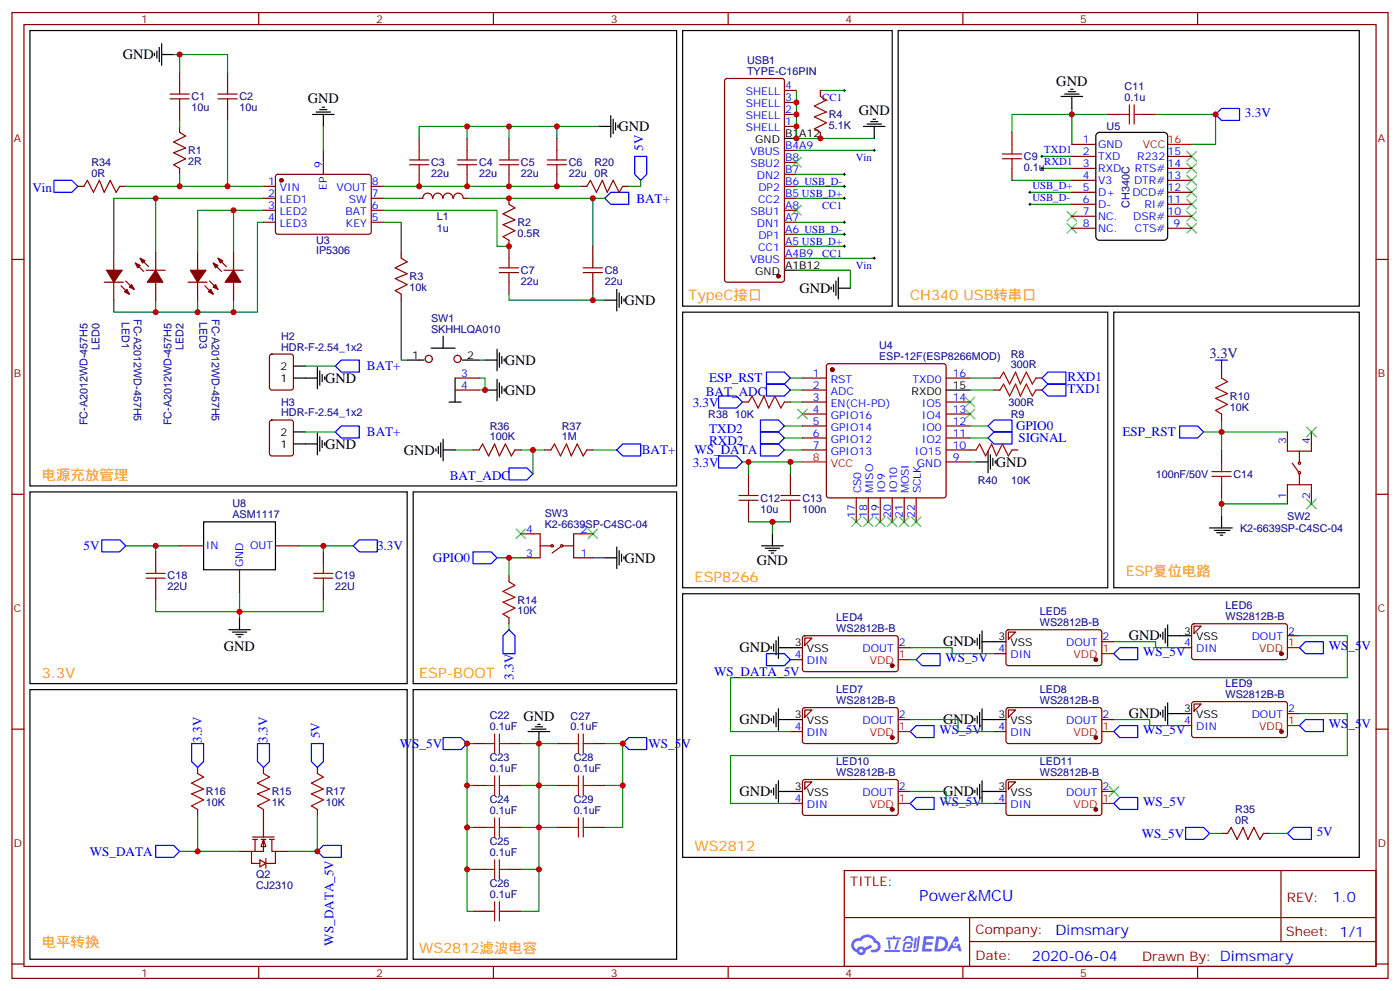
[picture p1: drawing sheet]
<svg xmlns="http://www.w3.org/2000/svg" width="412mm" height="292mm" viewBox="0 0 412 292" stroke-linecap="round" stroke-linejoin="round" font-family="sans-serif">
<g fill="none" stroke="#870000" stroke-width=".35">
<path d="M3.5 3.7h405.4v284.3h-405.4zM7.1 7.2h398.2v277.3h-398.2zM76.2 3.7v3.5M145.3 3.7v3.5M214.5 3.7v3.5M283.6 3.7v3.5M352.8 3.7v3.5M3.5 76.4h3.6M405.3 76.4h3.6M3.5 145.5h3.6M405.3 145.5h3.6M3.5 214.7h3.6"/>
<path d="M405.3 214.7h3.6M248.7 256.3h156.6v28.2h-156.6zM377.3 256.3v20.9M248.7 270.1h156.5M285.6 277.2h119.6M285.6 270.1v14.2M3.5 283.8h3.6M76.2 284.5v3.5M145.3 284.5v3.5M214.5 284.5v3.5M283.6 284.5v3.5M352.8 284.5v3.5"/>
<path d="M405.3 283.8h3.6"/>
</g>
<g fill="#5487ff">
<path d="M272.1 275.6h2.6l.3 .2-.1 .6h-2l-.1 1h1.6l.4 .4-.4 .3h-1.7l-.2 1.2 1.8 .1 .3 .3-.2 .4h-2.9z"/>
<path d="M281.4 275.7h.7l.4 1.3-.7 .3a.74 .74 0 0 0-1.1 .3 .74 .74 0 0 0 .5 1.1 .74 .74 0 0 0 .9-.7l.5-.3 .7 2.4h-.9l-.2-1h-1.9l-.5 1h-.9z"/>
<path d="M269.5 276.1h.6l-.4 2.9a.31 .31 0 0 1-.3 .3 .31 .31 0 0 1-.3-.3z"/>
<path d="M270.4 275.6h.6l-.5 4a.89 .89 0 0 1-.7 .7 .89 .89 0 0 1-.9-.3l1-.5z"/>
<path d="M266.8 275.8l.6-.2 1.2 .1 .5 1.3-.6 .1-.4-.9-1 .1a.95 .95 0 0 1-1 .8l-.1-.2z"/>
<path d="M266.4 277.5l1.8-.2a1.04 1.04 0 0 1 .6 1.1 1.04 1.04 0 0 1-.8 .9h-.7a.29 .29 0 0 1-.3-.4 .29 .29 0 0 1 .3-.2h.7l.2-.8h-1.4l-.4 1.7 1.9 .1a.29 .29 0 0 1 .3 .3 .29 .29 0 0 1-.3 .3h-2l-.4-.3 .2-2.1z"/>
<path d="M260.5 279.7h4.4a.3 .3 0 0 1 .3 .3 .3 .3 0 0 1-.3 .3h-4.3z"/>
<path d="M264.3 276.8h.6l-.5 1.6a1.02 1.02 0 0 1-.7 1.2l-.2-.3z"/>
<path d="M261.5 276.8h.6l.3 2.4-.3 .3-.3-.2z"/>
<path d="M261.1 276h1.9l.2-.5h.5l-.1 .5h1.5a.29 .29 0 0 1 .3 .3 .29 .29 0 0 1-.3 .3h-3.9z"/>
<path d="M275.8 275.6l-.6 4.5h1.4a2.27 2.27 0 0 0 2.7-2.3 2.27 2.27 0 0 0-2.7-2.2zM276.6 276.4a1.5 1.5 0 0 1 1.8 1.6 1.5 1.5 0 0 1-1.9 1.3h-.3z"/>
<path d="M251.4 276.8a2.09 2.09 0 0 0 1 3.5 1.37 1.37 0 0 0 1.5 .9 1.37 1.37 0 0 0 1.1-1.4l2-1-.5-.7-1.8 1a1.4 1.4 0 0 0-2.3 .4 1.32 1.32 0 0 1-.6-1.9 1.32 1.32 0 0 1 1.9-.4 2.02 2.02 0 0 1 2-1.3 2.02 2.02 0 0 1 1.8 1.6 1.09 1.09 0 0 1 1.1 1.4 1.09 1.09 0 0 1-1.6 .7 .41 .41 0 0 0-.5 .3 .41 .41 0 0 0 .4 .5 1.89 1.89 0 0 0 2.4-1.2 1.89 1.89 0 0 0-1.2-2.4 2.98 2.98 0 0 0-5-.6l-1 .1zM253.2 279.9a.52 .52 0 0 1 1 0 .52 .52 0 0 1-1 0z"/>
<circle cx="281.4" cy="277.9" r=".28"/>
</g>
<g fill="none" stroke="#008700" stroke-width=".35">
<path d="M51.2 16.1h15.8v5.2M52.9 16.1v5.2M52.9 35.5v1.7M67 35.5v19.4M95.2 37.2v7.1M137.6 37.2v3.5M149.9 37.2v3.5M164 37.2v3.5M176.4 37.2h-52.9v3.5M234.6 26.6v14.1h22.9M241.7 26.6h7M315.7 31.9v10.6"/>
<path d="M326.3 33.7h-28.2v5.3M340.4 33.7h17.7v8.8h-7.1M45.9 58.4v15.9M52.9 51.3v3.6M77.6 58.4h-44.1v15.9M112.9 58.4h10.6M112.9 54.9h58.2M137.6 58.4h40.6M174.6 58.4v14.1M188.7 53.1v1.8h-3.5M234.6 58.4h14.1M234.6 44.3h22.9"/>
<path d="M234.6 54.9h14.1M234.6 51.3h14.1M298.1 53.1h17.6M303.4 56.6h12.3M306.9 49.6h8.8M306.9 46h8.8M68.8 61.9v12.4M77.6 61.9h-19.4v12.4M77.6 65.4h-1.8v26.5h-42.3v-3.5M112.9 61.9h33.5v10.6h3.5M112.9 65.4h5.3v8.9M234.6 79.6h15.9v5.2"/>
<path d="M234.6 72.5h14.1M234.6 76h22.9M234.6 69h14.1M234.6 65.4h14.1M303.4 60.1h12.3M45.9 88.4v3.5M58.2 88.4v3.5M68.8 88.4v3.5M118.2 88.4v17.6h1.7M149.9 86.6v1.8h28.3M174.6 86.6v1.8M141.1 111.3h1.8v3.5h-1.8"/>
<path d="M141.1 106h1.8M232.8 111.3h3.6M285.8 111.3h7M285.8 114.8h7M218.7 136h17.7M220.5 136v3.5M231.1 125.4h5.3M231.1 132.5h5.3M231.1 128.9h5.3M232.8 136v3.5M285.8 136h1.7M285.8 125.4h5.2"/>
<path d="M285.8 128.9h5.2M354.5 127.2h24.7M359.8 123.6v8.9M220.5 153.6h12.3M227.5 153.6v3.6M359.8 146.6v5.3M359.8 148.3h19.4M37 160.7h15.9M45.9 176.6v3.5h49.3v-3.5M45.9 160.7v1.8M70.6 174.8v7.1M88.2 160.7h15.9"/>
<path d="M95.2 160.7v1.8M146.4 164.2h7.1M149.9 164.2v5.3M174.6 164.2h3.6M149.9 183.6v1.8M268.1 190.7h12.4v1.7h12.3M328.1 188.9h12.3v1.8h7.1M382.8 187.1h14.1v12.4h-181.7v15.9h17.6M139.3 218.9h-1.7v12.3h1.7M153.5 218.9h5.2v12.3h-5.2M158.7 218.9h5.3M178.2 218.9h5.2v24.7h-5.2"/>
<path d="M268.1 211.8h14.1v3.6h10.6M328.1 211.8h10.6v1.8h8.8M382.8 210.1h14.1v12.3h-181.7v14.1h17.6M137.6 231.2v12.4h1.7M164 231.2h-5.3v12.4h-5.2M178.2 231.2h5.2M268.1 233h10.6v3.5h14.1M52.9 250.6h17.7M58.2 240.1v10.5M93.5 240.1v10.5h-8.8M137.6 243.6v12.3h1.7M137.6 255.9v12.4h1.7"/>
<path d="M158.7 255.9v12.4h-5.2M164 243.6h-5.3v12.3h-5.2"/>
</g>
<g fill="none" stroke="#000" stroke-width=".35">
<path d="M8.8 9h190.5v134.1h-190.5zM45.5 15.7v.7M46.2 15v2.1M46.9 13.9v4.3M47.6 16.1h3.6M47.6 12.9v6.3M201.1 9h61.7v81.1h-61.7zM264.6 9h135.8v81.1h-135.8zM92.1 33.7h6.3M93.1 33h4.3M94.2 32.3h2.1M94.9 31.6h.7"/>
<path d="M95.2 33.7v3.5M176.4 37.2h3.5M179.9 34v6.4M180.6 35.1v4.2M181.3 36.2v2.1M182 36.9v.7M254.4 37.2h6.3M255.4 36.5h4.2M256.5 35.8h2.1M257.2 35.1h.7M257.5 37.2v3.5M312.6 28.4h6.3"/>
<path d="M313.6 27.7h4.3M314.7 27h2.1M315.4 26.3h.7M315.7 28.4v3.5M323 39.4l.8-.4h19.1l.9 .4 .2 .6v29.7l-.5 .8-.6 .2h-19.1l-.8-.4-.2-.6v-29.7zM231.1 40.7h3.5M231.1 79.6h3.5M130.5 99v3.5M178.2 88.4h3.5M181.7 85.2v6.3M182.4 86.3v4.2M183.1 87.3v2.1"/>
<path d="M183.8 88v.7M201.1 91.9h125.2v81.1h-125.2zM244.8 84.5v.7M245.5 83.8v2.1M246.2 82.7v4.3M246.9 84.8h3.6M246.9 81.7v6.3M328.1 91.9h72.3v81.1h-72.3zM119.9 106h5M127 102.5h7.1M132.3 118.4h3.5M134.1 111.3v7.1"/>
<path d="M136.2 106h4.9M142.9 106h3.5M142.9 114.8h3.5M146.4 102.8v6.4M146.4 111.7v6.3M147.1 103.9v4.2M147.1 112.7v4.2M147.8 105v2.1M147.8 113.8v2.1M148.5 105.7v.7M148.5 114.5v.7M278.7 114.8h7.1"/>
<path d="M287.5 136h3.5M291 132.8v6.4M291.7 133.9v4.2M292.5 134.9v2.2M293.2 135.6v.7M8.8 144.8h111.1v56.5h-111.1zM60 153.6h21.1v14.1h-21.1zM121.7 144.8h77.6v56.5h-77.6zM227.5 157.2v3.5M356.3 155.4h6.7M357.7 156.1h4.6M358.4 156.8h2.5"/>
<path d="M359.5 157.5h.7M359.8 151.9v3.5M178.2 164.2h3.5M181.7 161v6.4M182.4 162.1v4.2M183.1 163.2v2.1M183.8 163.9v.7M201.1 174.8h199.3v77.6h-199.3zM224.4 160.7h6.3M225.4 161.4h4.3M226.5 162.1h2.1M227.2 162.8h.7"/>
<path d="M67.4 185.4h6.3M68.4 186.1h4.3M69.5 186.8h2.1M70.2 187.5h.7M70.6 181.9v3.5M227.2 190.3v.7M227.9 189.6v2.1M228.6 188.6v4.2M229.3 190.7h7.1M229.3 187.5v6.4M287.2 188.6v.7M287.9 187.9v2.1"/>
<path d="M288.6 186.8v4.2M289.3 188.9h7M289.3 185.7v6.4M341.8 186.8v.7M342.5 186.1v2.1M343.3 185v4.3M344 187.1h7M344 184v6.3M8.8 203h111.1v79.4h-111.1zM121.7 203h77.6v79.4h-77.6zM155.6 215.4h6.3M156.6 214.7h4.3"/>
<path d="M157.7 214h2.1M158.4 213.3h.7M158.7 215.4v3.5M227.2 211.5v.7M227.9 210.8v2.1M228.6 209.7v4.3M229.3 208.7v6.3M229.3 211.8h7.1M287.2 211.5v.7M287.9 210.8v2.1M288.6 209.7v4.3M289.3 208.7v6.3"/>
<path d="M289.3 211.8h7M341.8 209.7v.7M342.5 209v2.1M343.3 208v4.2M344 206.9v6.4M344 210.1h7M227.2 232.7v.7M227.9 232v2.1M228.6 230.9v4.2M229.3 229.8v6.4M229.3 233h7.1M287.2 232.7v.7"/>
<path d="M287.9 232v2.1M288.6 230.9v4.2M289.3 229.8v6.4M289.3 233h7"/>
</g>
<g fill="none" stroke="#870000" stroke-width=".35">
<path d="M50.1 29.1h5.6M50.1 27.7h5.6M52.9 37.2v1.8l1.8 1-3.5 1.8 3.5 1.8-3.5 1.4 3.5 1.7-3.5 1.8 1.7 1.1v1.7M52.9 21.3v6.4M52.9 29.1v6.4M64.2 29.1h5.6M64.2 27.7h5.6M67 21.3v6.4M67 29.1v6.4M213.7 23.3l.4-.2h16.3l.6 .4 .1 58.9-.5 .6-16.5 .1-.6-.5-.1-58.8zM231.1 37.2h3.5M231.1 33.7h3.5"/>
<path d="M231.1 30.2h3.5M231.1 26.6h3.5M241.7 26.6v1.8M241.7 39v1.7M298.1 39v3.5M326.3 33.7h3.5M336.9 33.7h3.5M77.6 54.9h3.5M77.6 58.4h3.5M81.4 51.5l.4-.2 27.1 .1 .5 .6-.1 16.5-.6 .5-27.1-.1-.5-.6v-16.3zM95.2 44.3v7M109.4 54.9h3.5"/>
<path d="M109.4 58.4h3.5M120.6 48.5h5.7M120.6 47.1h5.7M123.5 58.4h1M123.5 40.7v6.4M123.5 48.5v6.4M124.6 58.4a1.41 1.41 0 0 1 1.4-1.5 1.41 1.41 0 0 1 1.4 1.5M127.6 58.4a1.41 1.41 0 0 1 1.4-1.5 1.41 1.41 0 0 1 1.4 1.5M130.6 58.4a1.41 1.41 0 0 1 1.4-1.5 1.41 1.41 0 0 1 1.4 1.5M133.6 58.4a1.41 1.41 0 0 1 1.4-1.5 1.41 1.41 0 0 1 1.4 1.5M134.8 48.5h5.6M134.8 47.1h5.6"/>
<path d="M136.5 58.4h1.1M137.6 40.7v6.4M137.6 48.5v6.4M147.1 48.5h5.7M147.1 47.1h5.7M149.9 40.7v6.4M149.9 48.5v6.4M149.9 58.4v1.7l1.8 1.1-3.5 1.8 3.5 1.7-3.5 1.4 3.5 1.8-3.5 1.8 1.7 1v8.1M161.2 48.5h5.7M161.2 47.1h5.7M164 40.7v6.4M164 48.5v6.4"/>
<path d="M171.1 54.9h1.8l1-1.8 1.8 3.5 1.7-3.5 1.5 3.5 1.7-3.5 1.8 3.5 1-1.7h1.8M231.1 54.9h3.5M231.1 58.4h3.5M231.1 51.3h3.5M231.1 47.8h3.5M231.1 44.3h3.5M298.1 49.6v3.5M315.7 46h7.1M315.7 49.6h7.1M315.7 53.1h7.1M315.7 56.6h7.1M315.7 42.5h7.1"/>
<path d="M344 46h7M344 49.6h7M344 53.1h7M344 56.6h7M33.5 74.3v5.3M39.9 77.4l2.4 2.5M41.3 76l2.4 2.5M43 79.6h5.7M45.9 74.3v5.3M58.2 74.3v5.3M62.8 77.4l2.5 2.5M64.2 76l2.5 2.5"/>
<path d="M66 79.6h5.6M68.8 74.3v5.3M77.6 61.9h3.5M77.6 65.4h3.5M109.4 61.9h3.5M109.4 65.4h3.5M118.2 74.3v1.7l1.7 1.1-3.5 1.7 3.5 1.8-3.5 1.4 3.5 1.8-3.5 1.7 1.8 1.1v1.8M147.1 78.8h5.7M171.8 78.8h5.6M174.6 72.5v6.3M231.1 61.9h3.5M231.1 65.4h3.5"/>
<path d="M231.1 76h3.5M231.1 72.5h3.5M231.1 69h3.5M315.7 60.1h7.1M315.7 63.7h7.1M315.7 67.2h7.1M344 60.1h7M344 63.7h7M344 67.2h7M30.7 83.1h5.6M33.5 83.1v5.3M35.6 84.1l2.5 2.5"/>
<path d="M37 82.7l2.5 2.5M45.9 83.1v5.3M55.4 83.1h5.6M58.2 83.1v5.3M60.3 84.1l2.5 2.5M61.7 82.7l2.5 2.5M68.8 83.1v5.3M147.1 80.3h5.7M149.9 80.3v6.3M171.8 80.3h5.6M174.6 80.3v6.3M134.1 114.8h7"/>
<path d="M134.1 111.3h7M236.4 114.8h7M236.4 111.3h7M236.4 118.4h7M243.7 107.3l.4-.2h33.9l.5 .2 .2 .5v38.1l-.2 .5-.5 .2h-33.9l-.5-.3-.2-.4v-38.1zM278.7 111.3h7.1M278.7 118.4h7.1M292.8 114.8h1.8M292.8 111.3h1.8M305.2 114.8h1.7M305.2 111.3h1.7M359.8 109.5v1.8"/>
<path d="M220.5 139.5v6.4M232.8 139.5v6.4M236.4 121.9h7M236.4 125.4h7M236.4 128.9h7M236.4 132.5h7M278.7 121.9h7.1M278.7 125.4h7.1M278.7 128.9h7.1M278.7 132.5h7.1M278.7 136h7.1M359.8 121.9v1.7"/>
<path d="M359.8 132.5v3.5M379.2 127.2v5.6h7.1v-5.6M380.6 136.3l1.8 2.5M382.8 132.8v3.2M382.8 139.5v3.2M153.5 157.2h5.6v7h-5.6M174.6 157.2h-5.6v7h5.6M217.7 147.3h5.6M217.7 145.9h5.6M220.5 147.3v6.3M230 147.3h5.7M230 145.9h5.7"/>
<path d="M232.8 147.3v6.3M252.2 146.6v7M255.8 146.6v7M259.3 146.6v7M262.8 146.6v7M266.3 146.6v7M269.9 146.6v7M359.8 143.1v3.5M379.2 148.3v-5.6h7.1v5.6M45.9 162.5v3.5M45.9 173v3.6M52.9 160.7h7.1"/>
<path d="M70.6 167.7v7.1M81.1 160.7h7.1M95.2 162.5v3.5M95.2 173v3.6M149.9 169.5v1.8M159.1 160.7h3.2M165.1 161l-2.5 1.8M165.8 160.7h3.2M149.9 181.9v1.7M232.8 194.2h3.6M236.6 187.4l.5-.3 27.1 .1 .4 .7-.1 9.4-.6 .4h-27.1l-.4-.7v-9.1zM237.1 187.9h2.1l-2.1 2.1z"/>
<path d="M264.6 190.7h3.5M292.8 192.4h3.5M296.6 185.6l.4-.2h27.1l.5 .7-.1 9.4-.7 .5-27-.1-.5-.6v-9.2zM297 186.1h2.2l-2.2 2.1zM324.6 188.9h3.5M347.5 190.7h3.5M351.2 183.8l.5-.2 27.1 .1 .4 .6v9.5l-.7 .4-27.1-.1-.4-.6v-9.2zM351.7 184.3h2.1l-2.1 2.1zM379.2 187.1h3.6M139.3 218.9h3.6M149.9 218.9h3.6M164 218.9h3.6"/>
<path d="M174.6 218.9h3.6M232.8 215.4h3.6M236.6 208.5l.5-.2 27.1 .1 .4 .6-.1 9.5-.6 .4-27.1-.1-.4-.6v-9.2zM237.1 209h2.1l-2.1 2.1zM264.6 211.8h3.5M292.8 215.4h3.5M296.6 208.5l.4-.2 27.1 .1 .5 .6-.1 9.5-.7 .4-27-.1-.5-.6v-9.2zM297 209h2.2l-2.2 2.1zM324.6 211.8h3.5M347.5 213.6h3.5M351.2 206.8l.5-.2h27.1l.4 .7v9.4l-.7 .4h-27.1l-.4-.7v-9.1zM351.7 207.3h2.1l-2.1 2.1z"/>
<path d="M379.2 210.1h3.6M58.2 226v1.7M58.2 238.3v1.8M77.6 226v1.7M77.6 238.3v1.8M93.5 226v1.7M93.5 238.3v1.8M139.3 231.2h3.6M149.9 231.2h3.6M164 231.2h3.6M174.6 231.2h3.6M232.8 236.5h3.6"/>
<path d="M236.6 229.7l.5-.2h27.1l.4 .7-.1 9.4-.6 .5-27.1-.1-.4-.6v-9.2zM237.1 230.2h2.1l-2.1 2.1zM264.6 233h3.5M292.8 236.5h3.5M296.6 229.7l.4-.2h27.1l.5 .7-.1 9.4-.7 .5-27-.1-.5-.6v-9.2zM297 230.2h2.2l-2.2 2.1zM324.6 233h3.5M139.3 243.6h3.6M139.3 255.9h3.6M149.9 243.6h3.6M149.9 255.9h3.6M164 243.6h3.6"/>
<path d="M174.6 243.6h3.6M139.3 268.3h3.6M149.9 268.3h3.6"/>
<circle cx="126.3" cy="105.7" r="1.06"/>
<circle cx="134.8" cy="105.7" r="1.06"/>
<circle cx="382.8" cy="136.3" r=".35"/>
<circle cx="382.8" cy="139.2" r=".35"/>
<circle cx="162.6" cy="160.7" r=".35"/>
<circle cx="165.5" cy="160.7" r=".35"/>
</g>
<g fill="#870000" stroke="#870000" stroke-width=".35">
<path d="M62.1 85.2l.7 1.4-1.4-.7z"/>
<path d="M62.8 84.5l.7-.7 .7 1.4z"/>
<path d="M56.1 79.6h4.6l-2.5 3.5z"/>
<path d="M64.2 76l1.4 .7-.7 .7z"/>
<path d="M62.8 77.4l1.4 .7-.7 .7z"/>
<path d="M68.8 79.6l2.1 3.5h-4.6z"/>
<path d="M41.3 76l1.4 .7-.7 .7z"/>
<path d="M39.9 77.4l1.4 .7-.7 .7z"/>
<path d="M45.9 79.6l2.1 3.5h-4.6z"/>
<path d="M37.4 85.2l.7 1.4-1.4-.7z"/>
<path d="M38.1 84.5l.7-.7 .7 1.4z"/>
<path d="M31.4 79.6h4.6l-2.5 3.5z"/>
<circle cx="82.9" cy="53.1" r=".53"/>
<circle cx="229.3" cy="81.3" r=".53"/>
<circle cx="245.2" cy="108.8" r=".53"/>
<circle cx="262.8" cy="196" r=".53"/>
<circle cx="322.8" cy="194.2" r=".53"/>
<circle cx="377.5" cy="192.4" r=".53"/>
<circle cx="262.8" cy="217.1" r=".53"/>
<circle cx="322.8" cy="217.1" r=".53"/>
<circle cx="377.5" cy="215.4" r=".53"/>
<circle cx="262.8" cy="238.3" r=".53"/>
<circle cx="322.8" cy="238.3" r=".53"/>
</g>
<g fill="none" stroke="#00f" stroke-width=".35">
<path d="M358.1 33.7l1.7-1.8h5.3v3.6h-5.3zM15.9 53.1h5.3l1.7 1.8-1.7 1.7h-5.3zM178.2 58.4l1.7-1.8h5.3v3.5h-5.3zM187 46h3.5v5.3l-1.8 1.8-1.7-1.8zM225.8 109.5h5.3l1.7 1.8-1.7 1.8h-5.3zM306.9 111.3l1.8-1.8h5.3v3.6h-5.3zM306.9 114.8l1.8-1.7h5.3v3.5h-5.3zM358.1 106h3.5M359.8 106v3.6M211.7 134.2h5.3l1.7 1.8-1.7 1.8h-5.3zM224 130.7h5.3l1.8 1.8-1.8 1.7h-5.3zM224 127.2h5.3l1.8 1.7-1.8 1.8h-5.3z"/>
<path d="M224 123.6h5.3l1.8 1.8-1.8 1.8h-5.3zM291 125.4l1.8-1.8h5.3v3.6h-5.3zM291 128.9l1.8-1.7h5.3v3.5h-5.3zM347.5 125.4h5.3l1.7 1.8-1.7 1.7h-5.3zM30 158.9h5.3l1.7 1.8-1.7 1.8h-5.3zM104.1 160.7l1.7-1.8h5.3v3.6h-5.3zM139.3 162.5h5.3l1.8 1.7-1.8 1.8h-5.3zM149.9 185.4l1.8 1.7v5.3h-3.5v-5.3zM225.8 192.4h5.3l1.7 1.8-1.7 1.8h-5.3zM269.9 194.2l1.7-1.8h5.3v3.6h-5.3zM329.8 190.7h5.3v3.5h-5.3l-1.7-1.8zM382.8 190.7l1.7-1.8h5.3v3.5h-5.3z"/>
<path d="M56.4 218.9h3.6v5.3l-1.8 1.8-1.8-1.8zM75.8 218.9h3.6v5.3l-1.8 1.8-1.8-1.8zM91.7 218.9h3.5v5.3l-1.7 1.8-1.8-1.8zM268.1 215.4l1.8-1.8h5.3v3.5h-5.3zM328.1 215.4l1.7-1.8h5.3v3.5h-5.3zM382.8 213.6l1.7-1.8h5.3v3.6h-5.3zM268.1 236.5l1.8-1.7h5.3v3.5h-5.3zM328.1 236.5l1.7-1.7h5.3v3.5h-5.3zM45.9 248.9h5.3l1.7 1.7-1.7 1.8h-5.3zM93.5 250.6l1.7-1.7h5.3v3.5h-5.3z"/>
</g>
<g fill="none" stroke="#000" stroke-width=".29">
<path d="M248.4 26.6h.7M248.7 26.3v.7M248.4 58.4h.7M248.4 51.3h.7M248.4 54.9h.7M248.7 51v.7M248.7 54.5v.7M248.7 58v.7M257.2 44.3h.7M257.5 43.9v.7M303 56.6h.7M303.4 56.3v.7"/>
<path d="M303.4 59.8v.7M306.6 49.6h.7M306.6 46h.7M306.9 45.7v.7M306.9 49.2v.7M248.4 72.5h.7M248.4 65.4h.7M248.4 69h.7M248.7 65.1v.7M248.7 68.6v.7M248.7 72.1v.7M257.2 76h.7"/>
<path d="M257.5 75.7v.7M303 60.1h.7"/>
</g>
<g fill="none" stroke="#a10000" stroke-width=".35">
<path d="M241.7 28.4l1.7 1.1-3.5 1.7 3.5 1.8-3.5 1.4 3.5 1.8-3.5 1.7 1.8 1.1M329.8 33.7h2.9M332.7 30.9v5.6M334.1 33.7h2.8M334.1 30.9v5.6M295.3 45.3h5.6M295.3 46.7h5.6M298.1 42.5v2.8M298.1 46.7v2.9M294.6 111.3l1-1.8 1.8 3.6 1.8-3.6 1.4 3.6 1.7-3.6 1.8 3.6 1.1-1.8M294.6 114.8l1-1.7 1.8 3.5 1.8-3.5 1.4 3.5 1.7-3.5 1.8 3.5 1.1-1.8M359.8 111.3l1.8 1.1-3.5 1.7 3.5 1.8-3.5 1.4 3.5 1.8-3.5 1.7 1.7 1.1"/>
<path d="M357 138.8h5.7M359.8 136v2.8M357 140.3h5.7M359.8 140.3v2.8M43 170.2h5.7M43 168.8h5.7M45.9 166v2.8M45.9 170.2v2.8M92.4 170.2h5.7M92.4 168.8h5.7M95.2 166v2.8M95.2 170.2v2.8"/>
<path d="M149.9 171.3l1.8 1-3.5 1.8 3.5 1.8-3.5 1.4 3.5 1.7-3.5 1.8 1.7 1.1M142.9 218.9h2.8M145.7 216.1v5.6M147.1 218.9h2.8M147.1 216.1v5.6M167.6 218.9h2.8M170.4 216.1v5.6M171.8 218.9h2.8M171.8 216.1v5.6M58.2 227.7l1.8 1.1-3.6 1.7 3.6 1.8-3.6 1.4 3.6 1.8-3.6 1.7 1.8 1.1M77.6 227.7l1.8 1.1-3.6 1.7 3.6 1.8-3.6 1.4 3.6 1.8-3.6 1.7 1.8 1.1M93.5 227.7l1.7 1.1-3.5 1.7 3.5 1.8-3.5 1.4 3.5 1.8-3.5 1.7 1.8 1.1"/>
<path d="M142.9 231.2h2.8M145.7 228.4v5.7M147.1 228.4v5.7M147.1 231.2h2.8M167.6 231.2h2.8M170.4 228.4v5.7M171.8 231.2h2.8M171.8 228.4v5.7M142.9 243.6h2.8M142.9 255.9h2.8M145.7 240.8v5.6M145.7 253.1v5.7"/>
<path d="M147.1 240.8v5.6M147.1 253.1v5.7M147.1 243.6h2.8M147.1 255.9h2.8M167.6 243.6h2.8M170.4 240.8v5.6M171.8 243.6h2.8M171.8 240.8v5.6M142.9 268.3h2.8M145.7 265.5v5.6M147.1 265.5v5.6M147.1 268.3h2.8"/>
</g>
<g fill="none" stroke="#3c3" stroke-width=".35">
<path d="M233.2 46.4l2.8 2.8M236 46.4l-2.8 2.8M349.6 58.7l2.8 2.9M349.6 55.2l2.8 2.8M349.6 48.2l2.8 2.8M349.6 44.6l2.8 2.8M349.6 51.7l2.8 2.8M352.4 58.7l-2.8 2.9M352.4 55.2l-2.8 2.8M352.4 48.2l-2.8 2.8M352.4 44.6l-2.8 2.8M352.4 51.7l-2.8 2.8"/>
<path d="M233.2 60.5l2.8 2.8M236 60.5l-2.8 2.8M314.3 62.3l2.8 2.8M314.3 65.8l2.8 2.8M317.1 62.3l-2.8 2.8M317.1 65.8l-2.8 2.8M349.6 65.8l2.8 2.8M349.6 62.3l2.8 2.8M352.4 65.8l-2.8 2.8M352.4 62.3l-2.8 2.8M384.9 125.8l2.8 2.8M387.7 125.8l-2.8 2.8"/>
<path d="M152 155.8l2.9 2.8M154.9 155.8l-2.9 2.8M173.2 155.8l2.8 2.8M176 155.8l-2.8 2.8M384.9 146.9l2.8 2.9M387.7 146.9l-2.8 2.9"/>
</g>
<path d="M344 42.5h7M236.4 136h7M264.6 194.2h3.5M324.6 192.4h3.5M379.2 190.7h3.6M264.6 215.4h3.5M324.6 215.4h3.5M379.2 213.6h3.6M264.6 236.5h3.5M324.6 236.5h3.5" fill="none" stroke="#f00" stroke-width=".35"/>
<g fill="#fff" stroke="#870000" stroke-width=".35">
<path d="M77.6 247.1l.7 2.1h-1.4z"/>
<path d="M76.6 253.1l1.7 1.1-1.7 1z"/>
</g>
<g fill="none" stroke="#870000" stroke-width=".35">
<path d="M22.9 54.9h1.8l1.1-1.8 1.7 3.5 1.8-3.5 1.4 3.5 1.8-3.5 1.7 3.5 1.1-1.7h1.7M79.6 104.5l.5-.3h5.6l.7 .5v9.4l-.4 .7h-5.9l-.7-.4v-9.4zM218.7 118.4h1.8M231.1 118.4h1.7M79.6 123.9l.5-.3h5.6l.7 .5v9.4l-.4 .7h-5.9l-.7-.4v-9.4zM139.3 132.5h1.8l1.1-1.8 1.7 3.5 1.8-3.5 1.4 3.5 1.8-3.5 1.7 3.5 1.1-1.7h1.8M160.5 132.5h1.8l1-1.8 1.8 3.5 1.8-3.5 1.4 3.5 1.7-3.5 1.8 3.5 1.1-1.7h1.7M285.8 132.5h1.7M298.1 132.5h1.8M70.6 250.6h3.5M74.4 246.4h6.4M74.4 247.1h1.4"/>
<path d="M75.1 247.1v3.5M76.9 247.1h1.4M77.6 247.1v3.5h-3.5v3.6h2.5M77.6 240.1v6.3M78.3 252.8v2.8M79.4 247.1h1.4M80.1 247.1v3.5h1v3.6h-2.8M81.1 250.6h3.6M359.8 245.4h1.8l1.1-1.8 1.7 3.5 1.8-3.5 1.4 3.5 1.8-3.5 1.7 3.5 1.1-1.7h1.7"/>
</g>
<g fill="none" stroke="#000" stroke-width=".35">
<path d="M86.4 111.3h7.1M86.4 107.8h3.6M93.5 108.1v6.4M94.2 109.2v4.2M94.9 110.2v2.2M95.6 110.9v.8M86.4 130.7h7.1M86.4 127.2h3.6M93.5 127.5v6.4M94.2 128.6v4.2M94.9 129.6v2.2M95.6 130.4v.7"/>
<path d="M128.4 132.1v.7M129.1 131.4v2.1M129.8 130.4v4.2M130.5 132.5h3.6M130.5 129.3v6.3"/>
</g>
<path d="M98.8 107.8l1.7-1.8h5.3v3.5h-5.3zM211.7 116.6h5.3l1.7 1.8-1.7 1.7h-5.3zM225.8 113.1h5.3l1.7 1.7-1.7 1.8h-5.3zM98.8 127.2l1.7-1.8h5.3v3.5h-5.3zM149.9 137.8h5.3l1.8 1.7-1.8 1.8h-5.3zM181.7 132.5l1.7-1.8h5.3v3.5h-5.3zM130.5 217.1h5.3l1.8 1.8-1.8 1.8h-5.3zM185.2 217.1h5.3v3.6h-5.3l-1.8-1.8zM349.2 243.6h5.3l1.8 1.8-1.8 1.7h-5.3zM381 243.6h5.3v3.5h-5.3l-1.8-1.7z" fill="none" stroke="#00f" stroke-width=".35"/>
<path d="M37 54.9h40.6M90 107.8h8.8M232.8 114.8h3.6M232.8 118.4h3.6M90 127.2h8.8M134.1 132.5h5.2M153.5 132.5h7M157 132.5v7M174.6 132.5h7.1M268.1 194.2h1.8M356.3 245.4h3.5M373.9 245.4h5.3" fill="none" stroke="#008700" stroke-width=".35"/>
<g fill="none" stroke="#3c3" stroke-width=".35">
<path d="M284.3 116.9l2.9 2.9M287.2 116.9l-2.9 2.9M234.9 120.5l2.9 2.8M237.8 120.5l-2.9 2.8M284.3 120.5l2.9 2.8M287.2 120.5l-2.9 2.8M250.8 152.2l2.8 2.8M253.6 152.2l-2.8 2.8M254.4 152.2l2.8 2.8M257.2 152.2l-2.8 2.8M257.9 152.2l2.8 2.8M260.7 152.2l-2.8 2.8"/>
<path d="M261.4 152.2l2.8 2.8M264.2 152.2l-2.8 2.8M264.9 152.2l2.9 2.8M267.8 152.2l-2.9 2.8M268.5 152.2l2.8 2.8M271.3 152.2l-2.8 2.8M326.7 231.6l2.8 2.8M329.5 231.6l-2.8 2.8"/>
</g>
<path d="M220.5 118.4l1-1.8 1.8 3.5 1.8-3.5 1.4 3.5 1.7-3.5 1.8 3.5 1.1-1.7M287.5 132.5l1.1-1.8 1.7 3.5 1.8-3.5 1.4 3.5 1.8-3.5 1.7 3.5 1.1-1.7" fill="none" stroke="#a10000" stroke-width=".35"/>
<g fill="#c00">
<circle cx="157" cy="132.5" r=".88"/>
<circle cx="52.9" cy="54.9" r=".88"/>
<circle cx="67" cy="54.9" r=".88"/>
<circle cx="183.4" cy="218.9" r=".88"/>
<circle cx="183.4" cy="231.2" r=".88"/>
<circle cx="158.8" cy="255.9" r=".88"/>
<circle cx="158.8" cy="231.2" r=".88"/>
<circle cx="158.8" cy="218.9" r=".88"/>
<circle cx="137.6" cy="255.9" r=".88"/>
<circle cx="137.6" cy="231.2" r=".88"/>
<circle cx="93.5" cy="250.6" r=".88"/>
<circle cx="58.2" cy="250.6" r=".88"/>
<circle cx="149.9" cy="164.2" r=".88"/>
<circle cx="359.8" cy="148.3" r=".88"/>
<circle cx="232.8" cy="136" r=".88"/>
<circle cx="95.3" cy="160.7" r=".88"/>
<circle cx="70.6" cy="180.1" r=".88"/>
<circle cx="45.9" cy="160.7" r=".88"/>
<circle cx="315.7" cy="33.7" r=".88"/>
<circle cx="241.7" cy="40.7" r=".88"/>
<circle cx="234.6" cy="30.2" r=".88"/>
<circle cx="234.6" cy="33.7" r=".88"/>
<circle cx="234.6" cy="37.2" r=".88"/>
<circle cx="234.6" cy="40.7" r=".88"/>
<circle cx="142.9" cy="114.8" r=".88"/>
<circle cx="68.8" cy="91.9" r=".88"/>
<circle cx="45.9" cy="91.9" r=".88"/>
<circle cx="68.8" cy="61.9" r=".88"/>
<circle cx="45.9" cy="58.4" r=".88"/>
<circle cx="149.9" cy="72.5" r=".88"/>
<circle cx="137.6" cy="37.2" r=".88"/>
<circle cx="52.9" cy="16.1" r=".88"/>
<circle cx="149.9" cy="37.2" r=".88"/>
<circle cx="164" cy="37.2" r=".88"/>
<circle cx="174.6" cy="88.4" r=".88"/>
<circle cx="149.9" cy="58.4" r=".88"/>
<circle cx="174.6" cy="58.4" r=".88"/>
<circle cx="58.2" cy="91.9" r=".88"/>
<circle cx="358.1" cy="33.7" r=".88"/>
<circle cx="220.5" cy="136" r=".88"/>
<circle cx="227.5" cy="153.6" r=".88"/>
<circle cx="359.8" cy="127.2" r=".88"/>
<circle cx="137.6" cy="243.6" r=".88"/>
<circle cx="158.8" cy="243.6" r=".88"/>
<circle cx="164" cy="54.9" r=".88"/>
<circle cx="149.9" cy="54.9" r=".88"/>
<circle cx="137.6" cy="54.9" r=".88"/>
<circle cx="123.5" cy="54.9" r=".88"/>
<circle cx="137.6" cy="218.9" r=".88"/>
</g>
<text font-size="4.6" fill="#00f" x="270.8" y="265.3">Power&amp;MCU</text>
<g font-size="4.2">
<text x="36.2" y="17.5">GND</text>
<text x="311.2" y="25.2">GND</text>
<text x="90.7" y="30.4">GND</text>
<text x="252.9" y="34">GND</text>
<text x="182.2" y="38.6">GND</text>
<text x="184" y="89.8">GND</text>
<text x="235.5" y="86.3">GND</text>
<text x="148.7" y="107.4">GND</text>
<text x="95.8" y="112.7">GND</text>
<text x="148.7" y="116.3">GND</text>
<text x="95.8" y="132.1">GND</text>
<text x="118.9" y="133.9">GND</text>
<text x="293.3" y="137.4">GND</text>
<text x="184" y="165.7">GND</text>
<text x="223" y="166.3">GND</text>
<text x="65.9" y="191.6">GND</text>
<text x="277.8" y="190.3">GND</text>
<text x="332.5" y="188.6">GND</text>
<text x="217.8" y="192.1">GND</text>
<text x="154.2" y="212.2">GND</text>
<text x="217.8" y="213.3">GND</text>
<text x="277.8" y="213.3">GND</text>
<text x="332.5" y="211.5">GND</text>
<text x="217.8" y="234.4">GND</text>
<text x="277.8" y="234.4">GND</text>
</g>
<g font-size="4.2" fill="#f90">
<text x="202.8" y="88.4">TypeC接口</text>
<text x="268.1" y="88.4">CH340 USB转串口</text>
<text x="12.3" y="141.3">电源充放管理</text>
<text x="204.6" y="171.3">ESP8266</text>
<text x="331.6" y="169.5">ESP复位电路</text>
<text x="12.3" y="199.5">3.3V</text>
<text x="123.5" y="199.5">ESP-BOOT</text>
<text x="204.6" y="250.6">WS2812</text>
<text x="12.3" y="278.9">电平转换</text>
<text x="123.5" y="280.6">WS2812滤波电容</text>
</g>
<text font-size="4.2" fill="#000080" x="356.3" y="105.3">3.3V</text>
<g font-size="4.2" fill="#00f">
<text x="392.5" y="265.6">1.0</text>
<text x="310.9" y="275.1">Dimsmary</text>
<text x="304" y="282.9">2020-06-04</text>
</g>
<g font-size="3.9" fill="#00f">
<text x="366.7" y="34.4">3.3V</text>
<text x="189.5" y="44.5" transform="rotate(-90 189.5 44.5)">5V</text>
<text x="9.5" y="56.6">Vin</text>
<text x="187.5" y="59.6">BAT+</text>
<text x="108.1" y="109">BAT+</text>
<text x="208.9" y="112.5">ESP_RST</text>
<text x="314.5" y="112.1">RXD1</text>
<text x="204" y="119.7">3.3V</text>
<text x="207.9" y="116.6">BAT_ADC</text>
<text x="314.5" y="115.7">TXD1</text>
<text x="108.1" y="128.4">BAT+</text>
<text x="208.9" y="130.9">RXD2</text>
<text x="208.9" y="127.3">TXD2</text>
<text x="299.3" y="126.7">GPIO0</text>
<text x="300" y="130.2">SIGNAL</text>
<text x="330.6" y="128.4">ESP_RST</text>
<text x="189.1" y="133.7">BAT+</text>
<text x="204" y="137.4">3.3V</text>
<text x="204.6" y="133.8">WS_DATA</text>
<text x="132.5" y="141.3">BAT_ADC</text>
<text x="24.6" y="161.9">5V</text>
<text x="111.1" y="161.9">3.3V</text>
<text x="127.5" y="165.5">GPIO0</text>
<text x="391.4" y="191.4">WS_5V</text>
<text x="278.5" y="194.9">WS_5V</text>
<text x="336.7" y="193.2">WS_5V</text>
<text x="151.3" y="200.1" transform="rotate(-90 151.3 200.1)">3.3V</text>
<text x="210.4" y="199">WS_DATA_5V</text>
<text x="391.4" y="214.3">WS_5V</text>
<text x="59.4" y="218.7" transform="rotate(-90 59.4 218.7)">3.3V</text>
<text x="78.8" y="218.7" transform="rotate(-90 78.8 218.7)">3.3V</text>
<text x="94.2" y="217.3" transform="rotate(-90 94.2 217.3)">5V</text>
<text x="117.8" y="220.1">WS_5V</text>
<text x="191" y="220.1">WS_5V</text>
<text x="276.7" y="216.1">WS_5V</text>
<text x="336.7" y="216.1">WS_5V</text>
<text x="276.7" y="237.3">WS_5V</text>
<text x="336.7" y="237.3">WS_5V</text>
<text x="26.4" y="252">WS_DATA</text>
<text x="336.3" y="246.6">WS_5V</text>
<text x="387.9" y="246.1">5V</text>
<text x="98.2" y="278.4" transform="rotate(-90 98.2 278.4)">WS_DATA_5V</text>
</g>
<g font-size="3.9" fill="#800">
<text x="250.5" y="260.9">TITLE:</text>
<text x="379.1" y="265.6">REV:</text>
<text x="287.4" y="275.1">Company:</text>
<text x="378.7" y="275.7">Sheet: 1/1</text>
<text x="287.4" y="282.8">Date:</text>
<text x="336.4" y="282.8">Drawn By: Dimsmary</text>
</g>
<g font-size="3.2" fill="#800">
<text x="41.6" y="6.7">1</text>
<text x="110.8" y="6.7">2</text>
<text x="179.9" y="6.7">3</text>
<text x="249.1" y="6.7">4</text>
<text x="318.2" y="6.7">5</text>
<text x="4.1" y="41.8">A</text>
<text x="405.9" y="41.8">A</text>
<text x="4.1" y="110.9">B</text>
<text x="405.9" y="110.9">B</text>
<text x="4.1" y="180.1">C</text>
<text x="405.9" y="180.1">C</text>
<text x="4.1" y="249.2">D</text>
<text x="405.9" y="249.2">D</text>
<text x="41.6" y="287.5">1</text>
<text x="110.8" y="287.5">2</text>
<text x="179.9" y="287.5">3</text>
<text x="249.1" y="287.5">4</text>
<text x="318.2" y="287.5">5</text>
</g>
<g font-size="3.2" fill="#000080">
<text x="220.1" y="22">TYPE-C16PIN</text>
<text x="220.1" y="18.9">USB1</text>
<text x="56.4" y="29.5">C1</text>
<text x="70.6" y="29.5">C2</text>
<text x="331.3" y="29.8">0.1u</text>
<text x="331.3" y="26.6">C11</text>
<text x="56.4" y="32.7">10u</text>
<text x="70.6" y="32.7">10u</text>
<text x="244.1" y="34.8">R4</text>
<text x="244.1" y="38">5.1K</text>
<text x="326" y="38.4">U5</text>
<text x="55.4" y="45.5">R1</text>
<text x="301.6" y="47.2">C9</text>
<text x="27" y="52">0R</text>
<text x="27" y="48.9">R34</text>
<text x="55.4" y="48.6">2R</text>
<text x="127" y="52.1">22u</text>
<text x="127" y="48.9">C3</text>
<text x="141.1" y="52.1">22u</text>
<text x="141.1" y="48.9">C4</text>
<text x="153.5" y="52.1">22u</text>
<text x="153.5" y="48.9">C5</text>
<text x="167.6" y="52.1">22u</text>
<text x="167.6" y="48.9">C6</text>
<text x="175.1" y="52">0R</text>
<text x="175.1" y="48.9">R20</text>
<text x="301.6" y="50.4">0.1u</text>
<text x="128.7" y="64.9">L1</text>
<text x="332.8" y="61.2" transform="rotate(-90 332.8 61.2)">CH340C</text>
<text x="93.1" y="71.8">U3</text>
<text x="128.7" y="68.4">1u</text>
<text x="152.4" y="69.7">0.5R</text>
<text x="152.4" y="66.6">R2</text>
<text x="93.1" y="74.7">IP5306</text>
<text x="120.6" y="82.5">R3</text>
<text x="153.5" y="83.9">22u</text>
<text x="153.5" y="80.7">C7</text>
<text x="178.2" y="83.9">22u</text>
<text x="178.2" y="80.7">C8</text>
<text x="120.6" y="85.6">10k</text>
<text x="35.9" y="94.8" transform="rotate(90 35.9 94.8)">LED1</text>
<text x="39.5" y="93.9" transform="rotate(90 39.5 93.9)">FC-A2012WD-457H5</text>
<text x="58.8" y="94.8" transform="rotate(90 58.8 94.8)">LED3</text>
<text x="62.4" y="93.9" transform="rotate(90 62.4 93.9)">FC-A2012WD-457H5</text>
<text x="127" y="94.7">SW1</text>
<text x="82.8" y="100.1">H2</text>
<text x="127" y="97.9">SKHHLQA010</text>
<text x="29.3" y="103.1" transform="rotate(-90 29.3 103.1)">LED0</text>
<text x="54" y="103.1" transform="rotate(-90 54 103.1)">LED2</text>
<text x="82.8" y="103.2">HDR-F-2.54_1x2</text>
<text x="258.9" y="106">ESP-12F(ESP8266MOD)</text>
<text x="258.9" y="102.8">U4</text>
<text x="297.8" y="105.4">R8</text>
<text x="297.8" y="108.5">300R</text>
<text x="82.8" y="119.5">H3</text>
<text x="297.1" y="119.5">300R</text>
<text x="362.3" y="117.7">R10</text>
<text x="25.8" y="125.2" transform="rotate(-90 25.8 125.2)">FC-A2012WD-457H5</text>
<text x="50.5" y="125.2" transform="rotate(-90 50.5 125.2)">FC-A2012WD-457H5</text>
<text x="82.8" y="122.6">HDR-F-2.54_1x2</text>
<text x="208.6" y="123">R38</text>
<text x="216.5" y="123">10K</text>
<text x="297.8" y="123.1">R9</text>
<text x="362.3" y="120.9">10K</text>
<text x="144.3" y="129.6">100K</text>
<text x="144.3" y="126.5">R36</text>
<text x="165.5" y="129.6">1M</text>
<text x="165.5" y="126.5">R37</text>
<text x="288" y="142.4">R40</text>
<text x="297.8" y="142.4">10K</text>
<text x="340.4" y="140.8">100nF/50V</text>
<text x="363.4" y="140.8">C14</text>
<text x="68.4" y="149.4">U8</text>
<text x="224" y="147.7">C12</text>
<text x="236.4" y="147.7">C13</text>
<text x="68.4" y="152.6">ASM1117</text>
<text x="160.5" y="155.4">K2-6639SP-C4SC-04</text>
<text x="160.5" y="152.2">SW3</text>
<text x="224" y="150.9">10u</text>
<text x="236.4" y="150.9">100n</text>
<text x="379.2" y="153">SW2</text>
<text x="365.3" y="156.5">K2-6639SP-C4SC-04</text>
<text x="49.4" y="173.7">22U</text>
<text x="49.4" y="170.6">C18</text>
<text x="98.8" y="173.7">22U</text>
<text x="98.8" y="170.6">C19</text>
<text x="152.4" y="177.7">R14</text>
<text x="361" y="179.4">LED6</text>
<text x="152.4" y="180.9">10K</text>
<text x="246.4" y="182.9">LED4</text>
<text x="306.3" y="184.3">WS2812B-B</text>
<text x="306.3" y="181.2">LED5</text>
<text x="361" y="182.6">WS2812B-B</text>
<text x="246.4" y="186.1">WS2812B-B</text>
<text x="361" y="202.3">LED9</text>
<text x="246.4" y="207.3">WS2812B-B</text>
<text x="246.4" y="204.1">LED7</text>
<text x="306.3" y="207.3">WS2812B-B</text>
<text x="306.3" y="204.1">LED8</text>
<text x="361" y="205.5">WS2812B-B</text>
<text x="144.3" y="215">0.1uF</text>
<text x="144.3" y="211.8">C22</text>
<text x="168.1" y="215">0.1uF</text>
<text x="168.1" y="211.9">C27</text>
<text x="144.3" y="227.4">0.1uF</text>
<text x="144.3" y="224.1">C23</text>
<text x="169" y="227.4">0.1uF</text>
<text x="169" y="224.1">C28</text>
<text x="246.4" y="225.2">LED10</text>
<text x="306.3" y="225.2">LED11</text>
<text x="246.4" y="228.4">WS2812B-B</text>
<text x="306.3" y="228.4">WS2812B-B</text>
<text x="60.7" y="237.3">10K</text>
<text x="60.7" y="234.2">R16</text>
<text x="80.1" y="237.3">1K</text>
<text x="80.1" y="234.2">R15</text>
<text x="96" y="237.3">10K</text>
<text x="96" y="234.2">R17</text>
<text x="144.3" y="239.7">0.1uF</text>
<text x="144.3" y="236.5">C24</text>
<text x="169" y="239.7">0.1uF</text>
<text x="169" y="236.5">C29</text>
<text x="363.9" y="239.4">R35</text>
<text x="363.9" y="242.5">0R</text>
<text x="144.3" y="248.8">C25</text>
<text x="144.3" y="252.1">0.1uF</text>
<text x="75.4" y="261.8">CJ2310</text>
<text x="75.4" y="258.6">Q2</text>
<text x="144.3" y="261.2">C26</text>
<text x="144.3" y="264.4">0.1uF</text>
</g>
<g font-size="3.2" fill="#00f">
<text x="219.7" y="28">SHELL</text>
<text x="231.2" y="29.8">3</text>
<text x="231.2" y="26.3">4</text>
<text x="242.2" y="29.8">CC1</text>
<text x="219.7" y="35.1">SHELL</text>
<text x="219.7" y="31.6">SHELL</text>
<text x="231.2" y="33.3">2</text>
<text x="219.7" y="38.6">SHELL</text>
<text x="231.2" y="36.9">1</text>
<text x="220.9" y="45.7">VBUS</text>
<text x="231.2" y="47.4">B8</text>
<text x="231.2" y="43.9">B4A9</text>
<text x="252.1" y="47.4">Vin</text>
<text x="307.6" y="45.2">TXD1</text>
<text x="319" y="45.7">2</text>
<text x="319" y="42.2">1</text>
<text x="323.5" y="47.1">TXD</text>
<text x="323.5" y="43.6">GND</text>
<text x="335" y="47.1">R232</text>
<text x="344" y="45.7">15</text>
<text x="94.9" y="49.6" transform="rotate(-90 94.9 49.6)">9</text>
<text x="221.1" y="49.2">SBU2</text>
<text x="222.9" y="52.7">DN2</text>
<text x="231.2" y="51">B7</text>
<text x="307.6" y="48.7">RXD1</text>
<text x="319" y="52.7">4</text>
<text x="319" y="49.2">3</text>
<text x="323.5" y="50.6">RXD</text>
<text x="334.3" y="50.6">RTS#</text>
<text x="344" y="49.2">14</text>
<text x="344" y="52.7">13</text>
<text x="78.9" y="54.5">1</text>
<text x="78.9" y="58">2</text>
<text x="82.4" y="56.3">VIN</text>
<text x="82.4" y="59.8">LED1</text>
<text x="96.3" y="56" transform="rotate(-90 96.3 56)">EP</text>
<text x="99.1" y="56.3">VOUT</text>
<text x="102.8" y="59.8">SW</text>
<text x="109.5" y="58">7</text>
<text x="109.5" y="54.5">8</text>
<text x="223.3" y="59.8">CC2</text>
<text x="223.4" y="56.3">DP2</text>
<text x="231.2" y="58">B5 USB_D+</text>
<text x="231.2" y="54.5">B6 USB_D-</text>
<text x="304.1" y="59.3">USB_D-</text>
<text x="304.1" y="55.7">USB_D+</text>
<text x="319" y="59.8">6</text>
<text x="319" y="56.3">5</text>
<text x="323.5" y="57.7">D+</text>
<text x="323.5" y="54.2">V3</text>
<text x="333.6" y="57.7">DCD#</text>
<text x="334" y="54.2">DTR#</text>
<text x="344" y="56.3">12</text>
<text x="344" y="59.8">11</text>
<text x="78.9" y="61.6">3</text>
<text x="78.9" y="65.1">4</text>
<text x="82.4" y="63.3">LED2</text>
<text x="101.8" y="63.3">BAT</text>
<text x="109.5" y="65.1">5</text>
<text x="109.5" y="61.6">6</text>
<text x="221.1" y="63.3">SBU1</text>
<text x="231.2" y="65.1">A7</text>
<text x="231.2" y="61.6">A8</text>
<text x="242.2" y="61.6">CC1</text>
<text x="319" y="63.3">7</text>
<text x="323.5" y="64.7">NC.</text>
<text x="323.5" y="61.2">D-</text>
<text x="333.8" y="64.7">DSR#</text>
<text x="337.1" y="61.2">RI#</text>
<text x="344" y="63.3">10</text>
<text x="82.4" y="66.9">LED3</text>
<text x="101.9" y="66.9">KEY</text>
<text x="222.9" y="66.9">DN1</text>
<text x="223.4" y="70.4">DP1</text>
<text x="231.2" y="68.6">A6 USB_D-</text>
<text x="319" y="66.9">8</text>
<text x="323.5" y="68.3">NC.</text>
<text x="334.3" y="68.3">CTS#</text>
<text x="345.7" y="66.9">9</text>
<text x="220.9" y="77.4">VBUS</text>
<text x="223.3" y="73.9">CC1</text>
<text x="231.2" y="75.7">A4B9</text>
<text x="231.2" y="72.1">A5 USB_D+</text>
<text x="242.2" y="75.7">CC1</text>
<text x="252.1" y="79.2">Vin</text>
<text x="135.8" y="110.9">3</text>
<text x="239.5" y="110.9">1</text>
<text x="244.7" y="112.7">RST</text>
<text x="268.8" y="112.7">TXD0</text>
<text x="280.6" y="110.9">16</text>
<text x="135.8" y="114.5">4</text>
<text x="239.5" y="114.5">2</text>
<text x="239.5" y="118">3</text>
<text x="244.7" y="116.2">ADC</text>
<text x="244.7" y="119.8">EN(CH-PD)</text>
<text x="271.5" y="119.8">IO5</text>
<text x="280.6" y="118">14</text>
<text x="239.5" y="121.5">4</text>
<text x="239.5" y="125.1">5</text>
<text x="244.7" y="123.3">GPIO16</text>
<text x="271.5" y="123.3">IO4</text>
<text x="280.6" y="125.1">12</text>
<text x="280.6" y="121.5">13</text>
<text x="239.5" y="128.6">6</text>
<text x="244.7" y="126.8">GPIO14</text>
<text x="244.7" y="130.4">GPIO12</text>
<text x="271.5" y="130.4">IO2</text>
<text x="271.5" y="126.8">IO0</text>
<text x="280.6" y="128.6">11</text>
<text x="378.9" y="130.7" transform="rotate(-90 378.9 130.7)">3</text>
<text x="385.9" y="130.7" transform="rotate(-90 385.9 130.7)">4</text>
<text x="239.5" y="132.1">7</text>
<text x="244.7" y="133.9">GPIO13</text>
<text x="269.5" y="133.9">IO15</text>
<text x="270.1" y="137.4">GND</text>
<text x="280.6" y="135.6">9</text>
<text x="280.6" y="132.1">10</text>
<text x="253.6" y="145.3" transform="rotate(-90 253.6 145.3)">CS0</text>
<text x="257.2" y="145.3" transform="rotate(-90 257.2 145.3)">MISO</text>
<text x="260.7" y="145.3" transform="rotate(-90 260.7 145.3)">IO9</text>
<text x="264.2" y="145.3" transform="rotate(-90 264.2 145.3)">IO10</text>
<text x="267.8" y="145.3" transform="rotate(-90 267.8 145.3)">MOSI</text>
<text x="271.3" y="145.3" transform="rotate(-90 271.3 145.3)">SCLK</text>
<text x="378.9" y="146.8" transform="rotate(-90 378.9 146.8)">1</text>
<text x="385.9" y="146.8" transform="rotate(-90 385.9 146.8)">2</text>
<text x="251.9" y="152.6" transform="rotate(-90 251.9 152.6)">17</text>
<text x="255.4" y="152.6" transform="rotate(-90 255.4 152.6)">18</text>
<text x="258.9" y="152.6" transform="rotate(-90 258.9 152.6)">19</text>
<text x="262.5" y="152.6" transform="rotate(-90 262.5 152.6)">20</text>
<text x="266" y="152.6" transform="rotate(-90 266 152.6)">21</text>
<text x="269.5" y="152.6" transform="rotate(-90 269.5 152.6)">22</text>
<text x="60.7" y="161.7">IN</text>
<text x="73.7" y="161.7">OUT</text>
<text x="155" y="156.8">4</text>
<text x="171.1" y="156.8">2</text>
<text x="71.6" y="167" transform="rotate(-90 71.6 167)">GND</text>
<text x="155" y="163.9">3</text>
<text x="171.1" y="163.9">1</text>
<text x="264.8" y="190.3">2</text>
<text x="314" y="190.3">DOUT</text>
<text x="324.7" y="188.6">2</text>
<text x="348.8" y="190.3">4</text>
<text x="368.7" y="188.6">DOUT</text>
<text x="379.4" y="186.8">2</text>
<text x="234.2" y="193.9">4</text>
<text x="237.7" y="195.6">DIN</text>
<text x="254.1" y="192.1">DOUT</text>
<text x="294.1" y="192.1">4</text>
<text x="297.6" y="193.9">DIN</text>
<text x="352.3" y="192.1">DIN</text>
<text x="379.4" y="209.7">2</text>
<text x="234.2" y="215">4</text>
<text x="254.1" y="213.3">DOUT</text>
<text x="264.8" y="211.5">2</text>
<text x="294.1" y="215">4</text>
<text x="314" y="213.3">DOUT</text>
<text x="324.7" y="211.5">2</text>
<text x="348.8" y="213.3">4</text>
<text x="352.3" y="215">DIN</text>
<text x="368.7" y="211.5">DOUT</text>
<text x="237.7" y="216.8">DIN</text>
<text x="297.6" y="216.8">DIN</text>
<text x="264.8" y="232.7">2</text>
<text x="324.7" y="232.7">2</text>
<text x="234.2" y="236.2">4</text>
<text x="237.7" y="237.9">DIN</text>
<text x="254.1" y="234.4">DOUT</text>
<text x="294.1" y="236.2">4</text>
<text x="297.6" y="237.9">DIN</text>
<text x="314" y="234.4">DOUT</text>
</g>
<g font-size="3.2">
<text x="231.2" y="40.4">B1A12</text>
<text x="222.5" y="42.2">GND</text>
<text x="222.5" y="81">GND</text>
<text x="231.2" y="79.2">A1B12</text>
<text x="121.5" y="105.7">1</text>
<text x="137.6" y="105.7">2</text>
<text x="82.6" y="112.4">1</text>
<text x="82.6" y="108.8">2</text>
<text x="268.5" y="116.2">RXD0</text>
<text x="280.6" y="114.5">15</text>
<text x="82.6" y="131.8">1</text>
<text x="82.6" y="128.2">2</text>
<text x="234.2" y="190.3">3</text>
<text x="294.1" y="188.6">3</text>
<text x="297.6" y="190.3">VSS</text>
<text x="348.8" y="186.8">3</text>
<text x="352.3" y="188.6">VSS</text>
<text x="237.7" y="192.1">VSS</text>
<text x="348.8" y="209.7">3</text>
<text x="234.2" y="211.5">3</text>
<text x="237.7" y="213.3">VSS</text>
<text x="294.1" y="211.5">3</text>
<text x="297.6" y="213.3">VSS</text>
<text x="352.3" y="211.5">VSS</text>
<text x="234.2" y="232.7">3</text>
<text x="294.1" y="232.7">3</text>
<text x="237.7" y="234.4">VSS</text>
<text x="297.6" y="234.4">VSS</text>
</g>
<g font-size="3.2" fill="#f00">
<text x="336.7" y="43.6">VCC</text>
<text x="344" y="42.2">16</text>
<text x="239.5" y="135.6">8</text>
<text x="244.7" y="137.4">VCC</text>
<text x="379.4" y="190.3">1</text>
<text x="256.2" y="195.6">VDD</text>
<text x="264.8" y="193.9">1</text>
<text x="316.2" y="193.9">VDD</text>
<text x="324.7" y="192.1">1</text>
<text x="370.9" y="192.1">VDD</text>
<text x="264.8" y="215">1</text>
<text x="324.7" y="215">1</text>
<text x="370.9" y="215">VDD</text>
<text x="379.4" y="213.3">1</text>
<text x="256.2" y="216.8">VDD</text>
<text x="316.2" y="216.8">VDD</text>
<text x="256.2" y="237.9">VDD</text>
<text x="264.8" y="236.2">1</text>
<text x="316.2" y="237.9">VDD</text>
<text x="324.7" y="236.2">1</text>
</g>
</svg>
